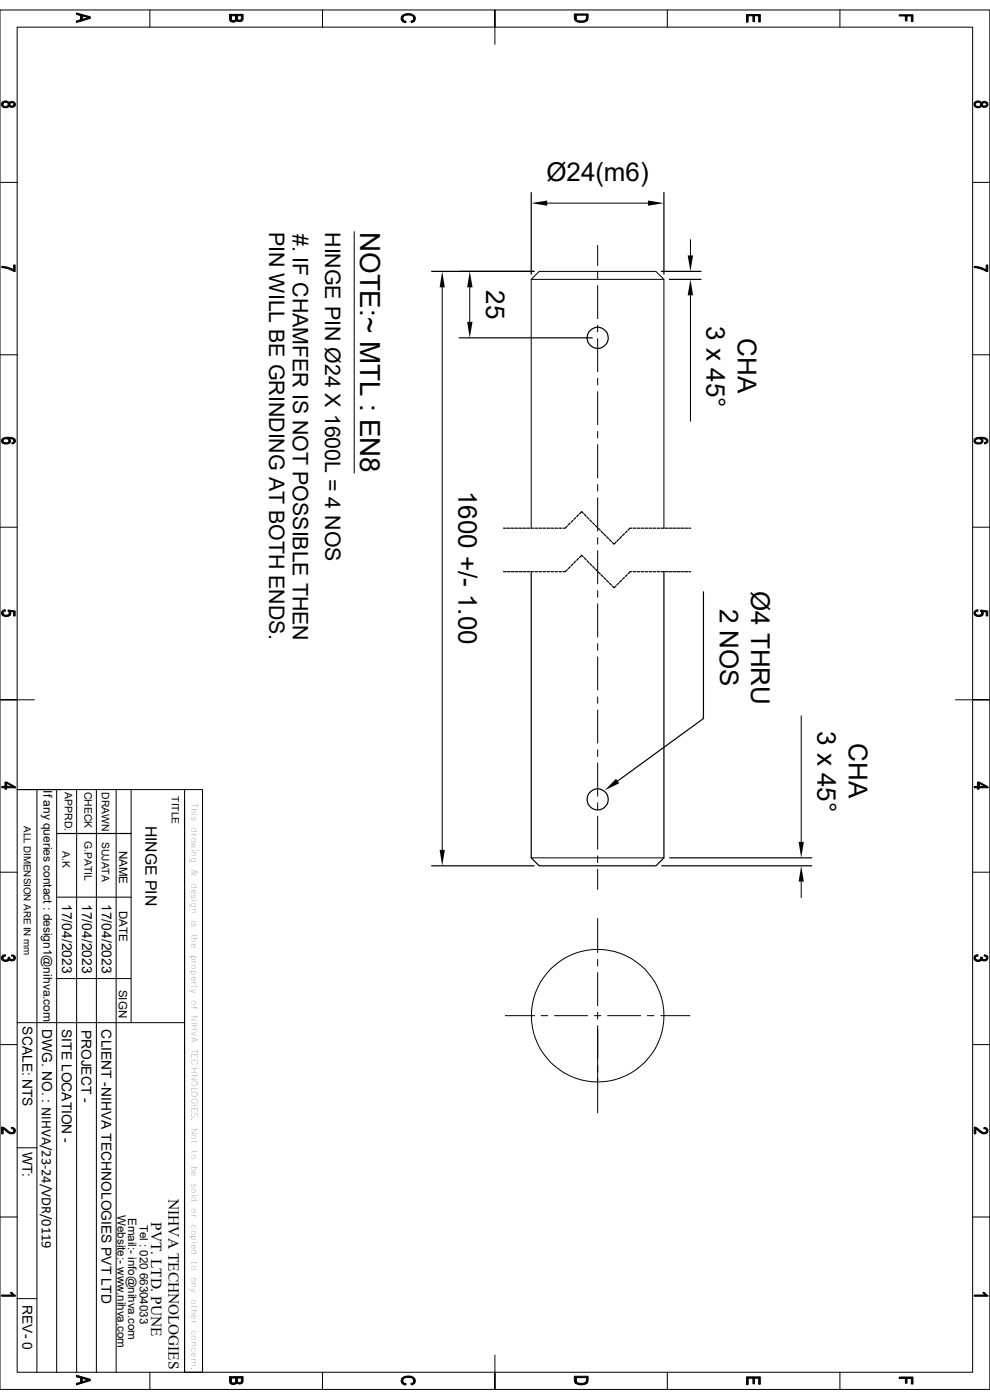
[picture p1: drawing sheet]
<svg xmlns="http://www.w3.org/2000/svg" width="210mm" height="297mm" viewBox="0 0 210 297" stroke-linecap="round" stroke-linejoin="round" font-family="sans-serif">
<g fill="none" stroke="#000" stroke-width=".21">
<path d="M0 2.1h210v292.7h-210zM3.6 5.8h202.7v285.3h-202.7zM31.8 2.1v3.7M68.4 2.1v3.7M105 2.1v7.3M141.6 2.1v3.7M178.2 2.1v3.7M0 38.7h3.6M206.3 38.7h3.7M75.1 49.1v51.3M112.7 59.3h28.1M116.1 43.1h21.4"/>
<path d="M126.8 52.1v4.2M126.8 57.7v1.4M146.5 50.8v3.4M0 75.3h3.6M93.8 61v119.3M99.7 61v7.3M126.8 60.6v7M126.8 69v1.4M126.8 71.8v7.1M146.5 62.7v26.7M206.3 75.3h3.7M126.8 80.3v1.4"/>
<path d="M126.8 83.1v7M126.8 91.5v1.4M126.8 94.3v7.1M0 111.8h3.6M112.7 112.1v-52.8l1.7-1.7h24.7l1.7 1.7v52.8M126.8 102.8v1.4M126.8 105.6v7M126.8 114v1.4M126.8 116.8v7.1M206.3 111.8h3.7M126.8 125.3v1.4M126.8 128.1v7"/>
<path d="M126.8 136.6v1.4M126.8 139.4v7M0 148.5h7.3M126.8 147.8v1.4M126.8 150.6v7M126.8 159.1v1.4M170 151.8v26.8M202.7 148.5h7.3M3.6 167.5h35.6M7.8 167.5v123.6M12 167.5v123.6M16.3 167.5v123.6"/>
<path d="M20.4 167.5v123.6M24.6 167.5v123.6M27.8 167.5v49.5M39.2 167.5h3.8v123.6h-3.8zM39.2 169.6v121.5M126.8 161.9v7M126.8 170.3v1.4M126.8 173.1v7.1M0 185h3.6M12 190.3h15.8M112.7 182h28.1M126.8 181.6v1.4"/>
<path d="M126.8 184.4v4.3M126.8 194.9v7.2M170 187v3.4M206.3 185h3.7M3.6 217h35.6M11.9 207.6h15.8M107.2 215.5h6.2M114.8 215.5h1.4M117.6 215.5h7.1M126.1 215.5h1.4M126.8 203.5v1.4M126.8 206.3v7.1"/>
<path d="M126.8 214.8v1.4M126.8 217.6v18.5M128.9 215.5h7M137.3 215.5h1.4M140.2 215.5h6.1M0 221.6h3.6M206.3 221.6h3.7M0 258.2h3.6M3.6 243.5h4.2M206.3 258.2h3.7M3.6 275.5h4.2M31.8 291.1v3.7"/>
<path d="M68.4 291.1v3.7M105 287.5v7.3M141.6 291.1v3.7M178.2 291.1v3.7"/>
<circle cx="126.8" cy="215.5" r="14.1"/>
</g>
<g fill="none" stroke="#000" stroke-width=".25">
<path d="M91.6 57.6h21.7M112.7 40.9v17.3M140.3 57.6h8.4M140.8 40.9v17.3M142 59.3h6.7M97.4 71.7h28.2M106.8 112.1h.5M107.6 112.1h.6M108.4 112.1h.6M109.3 112.1h.6M110.1 112.1h.6M111 112.1h.5"/>
<path d="M111.8 112.1h.6M112.6 112.1h.6M113.5 112.1h.5M114.3 112.1h.6M115.2 112.1h.5M116 112.1h.6M116.9 112.1h.5M117.7 112.1h.6M118.6 112.1h.5M120.4 111.6l-.5 .5h-.5M120.9 111l-.4 .4M121.5 110.4l-.3 .4"/>
<path d="M121.5 119.6l-.3 .5M122.1 109.8l-.3 .4M122.1 119l-.3 .5M122.7 109.2l-.4 .4M122.7 118.4l-.4 .5M123.7 108.9l-.3-.4-.5 .5M123.7 118.2l-.3-.4-.5 .5M124 109.1l.3 .4M124 118.4l.3 .3M124.5 109.7l.4 .4M124.5 119l.4 .4M125.1 110.3l.4 .4"/>
<path d="M125.1 119.5l.4 .5M125.7 110.9l.4 .4M126.3 111.5l.4 .4M126.9 112.1l.4 .4M127.5 112.7l.4 .4M128.1 113.3l.4 .4M128.7 113.9l.4 .4M129.3 114.5l.4 .4M130.7 115l-.4 .4-.4-.3M131.3 114.4l-.4 .5M131.9 113.8l-.5 .5M132.5 113.2l-.5 .4"/>
<path d="M133.1 112.6l-.4 .4M134 112.1h-.4l-.3 .3M134.3 112.1h.6M135.2 112.1h.5M136 112.1h.6M136.9 112.1h.5M137.7 112.1h.6M138.6 112.1h.5M139.4 112.1h.6M140.3 112.1h.5M141.1 112.1h.5M141.9 112.1h.6"/>
<path d="M142.7 112.1h.6M143.6 112.1h.6M144.4 112.1h.6M145.3 112.1h.6M146.1 112.1h.4M106.8 121.3h.5M107.6 121.3h.6M108.4 121.3h.6M109.3 121.3h.6M110.1 121.3h.6M111 121.3h.5M111.8 121.3h.6"/>
<path d="M112.6 121.3h.6M112.7 121.3v60.7l1.7 1.7h24.7l1.7-1.7v-60.7M113.5 121.3h.5M114.3 121.3h.6M115.2 121.3h.5M116 121.3h.6M116.9 121.3h.5M117.7 121.3h.6M118.6 121.3h.5M120.4 120.9l-.5 .4h-.5M120.9 120.3l-.4 .4M125.7 120.1l.4 .5"/>
<path d="M126.3 120.7l.4 .5M126.9 121.4l.4 .4M127.5 122l.4 .3M128.1 122.6l.4 .3M128.7 123.1l.4 .4M129.3 123.7l.4 .4M130.7 124.3l-.4 .4-.4-.4M131.3 123.7l-.4 .4M131.9 123.1l-.5 .4M132.5 122.5l-.5 .4M133.1 121.9l-.4 .4M134 121.3h-.4l-.3 .4"/>
<path d="M134.3 121.3h.6M135.2 121.3h.5M136 121.3h.6M136.9 121.3h.5M137.7 121.3h.6M138.6 121.3h.5M139.4 121.3h.6M140.3 121.3h.5M141.1 121.3h.5M141.9 121.3h.6M142.7 121.3h.6M143.6 121.3h.6"/>
<path d="M144.4 121.3h.6M145.3 121.3h.6M146.1 121.3h.4M149.2 125.6v26.8l-18.2 13.3M12 176.8h15.8M91.6 183.7h21.7M140.4 183.7h31.8M142.1 182h30.1"/>
<circle cx="126.8" cy="71.7" r="2.25"/>
<circle cx="126.8" cy="169.6" r="2.25"/>
</g>
<path d="M112.7 43.1l3.4-.6v1.1zM137.5 42.5l3.3 .6-3.3 .5zM145.9 54.2h1.1l-.5 3.4zM93.8 57.6l.6 3.4h-1.1zM99.7 57.6l.5 3.4h-1.1zM99.1 68.3h1.1l-.5 3.4zM146.5 59.3l.5 3.4h-1.1zM130.7 165.2l.7 1-3.1 1.5zM169.4 178.6h1.1l-.5 3.4zM93.3 180.3h1.1l-.6 3.4zM170 183.7l.5 3.3h-1.1z" fill="#000"/>
<g fill="#000" stroke="#000" stroke-width=".21">
<path d="M16.2 2.8l2.9 .8v.3l-1.7-.5-.3 .8v-.9l-.9-.3z" fill-rule="evenodd"/>
<path d="M16.2 4.4l.9-.2 .3-.8v.7l1.4-.4 .3 .2-2.9 .9z" fill-rule="evenodd"/>
<path d="M49 3.3v.6a.49 .49 0 0 0 .5 .5 .49 .49 0 0 0 .5-.6v.8l-.4 .1-.6-.1z" fill-rule="evenodd"/>
<path d="M50.3 3.3v.5a.45 .45 0 0 0 .5 .5 .45 .45 0 0 0 .4-.5v.7h-.7l-.2-.1z" fill-rule="evenodd"/>
<path d="M48.7 3h2.9l-.1 1.2-.3 .3v-1.2h-.9v1.1l-.1-.1-.2 .2v-1.2h-1v1.3l-.3-.4z" fill-rule="evenodd"/>
<path d="M85.4 3.9a.65 .65 0 0 0 .7 .6v.3l-.6-.2z" fill-rule="evenodd"/>
<path d="M87.2 4.5l.3-.1 .3-.5v.7l-.6 .2z" fill-rule="evenodd"/>
<path d="M85.3 3.3l.6-.3 1.2-.1 .7 .3 .3 .4v.5l-.3 .5v-.7a1.28 1.28 0 0 0-2-.6l-.4 .4v.8l-.3-.5z" fill-rule="evenodd"/>
<path d="M122.2 3.2v.5a1.13 1.13 0 0 0 1.6 .7 .65 .65 0 0 0 .6-.7l.1 .7-.8 .3h-.8l-.7-.3z" fill-rule="evenodd"/>
<path d="M121.8 3h3l-.1 1.1-.2 .3-.1-1.2h-2.2v1.2l-.4-.5z" fill-rule="evenodd"/>
<path d="M158.4 3.1h2.9v1.6h-.3v-1.4h-.9v1.3h-.4v-1.3h-1v1.4h-.3z" fill-rule="evenodd"/>
<path d="M190.8 3.1h2.9v1.5h-.4v-1.2h-.9v1h-.3v-1h-1.3z" fill-rule="evenodd"/>
<path d="M.5 21.7l.1 .4a.61 .61 0 0 0 .6 .5 .61 .61 0 0 0 .6-.5l-.1 .6a.82 .82 0 0 1-1 0 .82 .82 0 0 1-.2-1z" fill-rule="evenodd"/>
<path d="M2.1 22.1a.46 .46 0 0 0 .4 .4 .46 .46 0 0 0 .5-.4v.5l-.4 .2-.6-.2z" fill-rule="evenodd"/>
<path d="M.6 21.6a.92 .92 0 0 1 1.3 .2 .68 .68 0 0 1 1.1-.2 .68 .68 0 0 1 0 1v-.5a.46 .46 0 0 0-.5-.3 .46 .46 0 0 0-.4 .3l-.1 .5-.1-.2-.1 .3v-.6a.63 .63 0 0 0-.6-.4 .63 .63 0 0 0-.6 .4z" fill-rule="evenodd"/>
<path d="M206.8 21.7l.1 .4a.61 .61 0 0 0 .6 .5 .61 .61 0 0 0 .6-.5v.6l-.2 .1a.79 .79 0 0 1-1-.1 .79 .79 0 0 1-.1-1z" fill-rule="evenodd"/>
<path d="M208.4 22.1a.49 .49 0 0 0 .4 .4 .49 .49 0 0 0 .5-.4v.5l-.3 .2-.6-.2z" fill-rule="evenodd"/>
<path d="M207 21.5a.95 .95 0 0 1 1.2 .3 .68 .68 0 0 1 1.1-.2 .68 .68 0 0 1 0 1v-.5a.49 .49 0 0 0-.5-.3 .49 .49 0 0 0-.4 .3v.5l-.2-.2-.1 .3v-.6a.63 .63 0 0 0-.6-.4 .63 .63 0 0 0-.6 .4z" fill-rule="evenodd"/>
<path d="M.4 56.5l1.3 .2 1.2 .6v-1.1h.3v1.4l-1.5-.6-1.3-.2z" fill-rule="evenodd"/>
<path d="M206.7 56.5l1.5 .3 1 .5v-1.1h.3v1.4h-.2l-1.1-.5-1.5-.3z" fill-rule="evenodd"/>
<path d="M.6 93.5a.72 .72 0 0 0 .6 .4 .72 .72 0 0 0 .7-.4l.1 .5-.4 .2-1-.1z" fill-rule="evenodd"/>
<path d="M1.9 93a.54 .54 0 0 1 .3 .5 .54 .54 0 0 1-.2 .5z" fill-rule="evenodd"/>
<path d="M.5 93.1l.6-.3h1.3l.6 .2v.6a.92 .92 0 0 0-1.1-.6l-.1 .3a.76 .76 0 0 0-1.2 .2v.5a.55 .55 0 0 1-.1-.9z" fill-rule="evenodd"/>
<path d="M3 93a.63 .63 0 0 1 .2 .8 .63 .63 0 0 1-.7 .4v-.3l.5-.3z" fill-rule="evenodd"/>
<path d="M206.9 93.5a.75 .75 0 0 0 .7 .4 .75 .75 0 0 0 .6-.4l.1 .5-.4 .2-1-.2z" fill-rule="evenodd"/>
<path d="M208.2 93a.54 .54 0 0 1 .3 .5 .54 .54 0 0 1-.2 .5z" fill-rule="evenodd"/>
<path d="M206.8 93.1l.6-.3h1.3l.6 .2v.6a1.01 1.01 0 0 0-1.1-.6v.3a.8 .8 0 0 0-1.3 .2v.5a.61 .61 0 0 1-.1-.9z" fill-rule="evenodd"/>
<path d="M209.3 93a.63 .63 0 0 1 .2 .8 .63 .63 0 0 1-.6 .4l-.1-.3 .5-.3z" fill-rule="evenodd"/>
<path d="M.4 129.8l.4-.4h.3v.2l-.5 .3v.7l-.3-.3z" fill-rule="evenodd"/>
<path d="M.6 130a.76 .76 0 0 0 .7 .5 .76 .76 0 0 0 .7-.5v.6l-.5 .2-.9-.2z" fill-rule="evenodd"/>
<path d="M2.1 129.7a.57 .57 0 0 1 0 .9z" fill-rule="evenodd"/>
<path d="M1.7 129.4l1.5 .2v1.1h-.3v-.9l-.8-.1-.1 .9z" fill-rule="evenodd"/>
<path d="M206.7 129.7l.7-.3 .1 .2-.6 .3v.7a.64 .64 0 0 1-.2-.9z" fill-rule="evenodd"/>
<path d="M206.9 130a.72 .72 0 0 0 .7 .5 .72 .72 0 0 0 .7-.5v.6l-.5 .2-.8-.2z" fill-rule="evenodd"/>
<path d="M208.4 129.7a.61 .61 0 0 1 0 .9z" fill-rule="evenodd"/>
<path d="M208 129.4l1.5 .2v1.1h-.3v-.9l-.8-.1-.1 .9v-.7l-.3-.2z" fill-rule="evenodd"/>
<path d="M1.4 166.2v.6h1.3l.6 .3h-1.9z" fill-rule="evenodd"/>
<path d="M1.1 165.9h.3l1.9 1v.2l-1.9-.9v1.2h-.3v-.3h-.7v-.3h.7z" fill-rule="evenodd"/>
<path d="M207.7 166.2v.6h1.3l.6 .3h-1.9z" fill-rule="evenodd"/>
<path d="M207.3 165.9h.4l1.9 1v.2l-1.9-.9v1.2h-.4v-.3h-.6v-.3h.6z" fill-rule="evenodd"/>
<path d="M.6 202.7l.5-.2 .1 .3-.5 .1-.1 .3z" fill-rule="evenodd"/>
<path d="M.5 202.8l.1-.1v.5a.63 .63 0 0 0 .6 .5 .63 .63 0 0 0 .6-.5l-.1 .6a.81 .81 0 0 1-1.1 0 .81 .81 0 0 1-.1-1z" fill-rule="evenodd"/>
<path d="M1.7 203.1h.3v.6l-.1-.2-.1 .3z" fill-rule="evenodd"/>
<path d="M2.5 202.6l.5 .1v.5l-.2-.3-.3-.1z" fill-rule="evenodd"/>
<path d="M2 203.2a.48 .48 0 0 0 .5 .4 .48 .48 0 0 0 .5-.4v-.5a.69 .69 0 0 1 0 1 .69 .69 0 0 1-1 0z" fill-rule="evenodd"/>
<path d="M206.9 202.7l.5-.2 .1 .3-.4 .1-.2 .3z" fill-rule="evenodd"/>
<path d="M206.7 202.9l.2-.2v.5a.63 .63 0 0 0 .6 .5 .63 .63 0 0 0 .6-.5v.6l-.2 .1a.84 .84 0 0 1-.9-.1 .84 .84 0 0 1-.3-.9z" fill-rule="evenodd"/>
<path d="M208 203.1h.4l-.1 .6-.1-.2-.1 .3z" fill-rule="evenodd"/>
<path d="M208.8 202.6l.5 .1v.5l-.1-.3-.5-.1z" fill-rule="evenodd"/>
<path d="M208.3 203.2a.5 .5 0 0 0 .5 .4 .5 .5 0 0 0 .5-.4v-.5a.69 .69 0 0 1 0 1 .69 .69 0 0 1-1 0z" fill-rule="evenodd"/>
<path d="M2.4 239.2a.68 .68 0 0 1 .8 .4 .68 .68 0 0 1-.2 .8v-.7l-.6-.3z" fill-rule="evenodd"/>
<path d="M208.7 239.2a.68 .68 0 0 1 .8 .4 .68 .68 0 0 1-.2 .8v-.7l-.6-.3z" fill-rule="evenodd"/>
<path d="M.3 239.1l.7 .2 .7 .6a.68 .68 0 0 0 .7 .4 .68 .68 0 0 0 .6-.4l-.1 .6h-.7l-1.5-1v1h-.4z" fill-rule="evenodd"/>
<path d="M206.7 239.1l.6 .2 .8 .6a.69 .69 0 0 0 .6 .4 .69 .69 0 0 0 .6-.4v.5l-.8 .1-1.5-1v1h-.3z" fill-rule="evenodd"/>
<path d="M2.2 274.2h.4v.5z" fill-rule="evenodd"/>
<path d="M.3 274.7h2.3l.1-.3 .6 .4v.2h-3z" fill-rule="evenodd"/>
<path d="M208.5 274.2h.4v.5z" fill-rule="evenodd"/>
<path d="M206.7 274.7h2.2l.1-.3 .6 .4v.2h-2.9z" fill-rule="evenodd"/>
<path d="M16.2 291.8l2.9 .8v.3l-1.7-.5-.3 .8v-.9l-.9-.2z" fill-rule="evenodd"/>
<path d="M16.2 293.5l.9-.3 .3-.8v.8l1.3-.4 .4 .1-2.9 .9z" fill-rule="evenodd"/>
<path d="M49 292.4v.5a.49 .49 0 0 0 .5 .5 .49 .49 0 0 0 .5-.5v.7l-.9 .1-.1-.1z" fill-rule="evenodd"/>
<path d="M50.3 292.4v.4a.45 .45 0 0 0 .5 .5 .45 .45 0 0 0 .4-.5v.7h-.7l-.2-.1z" fill-rule="evenodd"/>
<path d="M48.7 292.1h2.9l-.1 1.1-.3 .3v-1.1h-.9v1l-.1-.1-.2 .3v-1.2h-1v1.2l-.3-.4z" fill-rule="evenodd"/>
<path d="M85.4 292.9a.82 .82 0 0 0 .7 .7v.2l-.6-.2z" fill-rule="evenodd"/>
<path d="M87.2 293.5l.4-.2 .2-.4v.7l-.6 .2z" fill-rule="evenodd"/>
<path d="M85.4 292.2l.9-.3 .9 .1a.91 .91 0 0 1 .8 .6 .91 .91 0 0 1-.2 1v-.7a1.22 1.22 0 0 0-1.8-.6l-.6 .5v.7l-.3-.4a.76 .76 0 0 1 .3-.9z" fill-rule="evenodd"/>
<path d="M122.2 292.3v.4a.97 .97 0 0 0 1.4 .8 .74 .74 0 0 0 .8-.8l.1 .8-.2 .1-.8 .2h-.7l-.6-.3z" fill-rule="evenodd"/>
<path d="M121.8 292h3l-.1 1.2-.2 .3-.1-1.2h-2.2v1.2l-.4-.6z" fill-rule="evenodd"/>
<path d="M158.4 292.1h2.9v1.6h-.3v-1.3h-.9v1.2h-.4v-1.2h-1v1.4h-.3z" fill-rule="evenodd"/>
<path d="M190.8 292.1h2.9v1.5h-.4v-1.2h-.9v1.1h-.3v-1.1h-1.3z" fill-rule="evenodd"/>
</g>
<text font-size="5.9" x="76.4" y="49.1" transform="rotate(90 76.4 49.1)">NOTE:~ MTL : EN8</text>
<g font-size="5.5">
<text x="115.9" y="38.5">Ø24(m6)</text>
<text x="103.1" y="61.6" transform="rotate(90 103.1 61.6)">25</text>
<text x="149.9" y="69.2" transform="rotate(90 149.9 69.2)">3 x 45°</text>
<text x="156.5" y="71.8" transform="rotate(90 156.5 71.8)">CHA</text>
<text x="97.3" y="104.1" transform="rotate(90 97.3 104.1)">1600 +/- 1.00</text>
<text x="159.4" y="125.3" transform="rotate(90 159.4 125.3)">Ø4 THRU</text>
<text x="152.7" y="129.1" transform="rotate(90 152.7 129.1)">2 NOS</text>
<text x="173.4" y="155" transform="rotate(90 173.4 155)">3 x 45°</text>
<text x="180" y="157.6" transform="rotate(90 180 157.6)">CHA</text>
</g>
<g font-size="4.5">
<text x="57.1" y="49.2" transform="rotate(90 57.1 49.2)">PIN WILL BE GRINDING AT BOTH ENDS.</text>
<text x="62.1" y="49.6" transform="rotate(90 62.1 49.6)">#. IF CHAMFER IS NOT POSSIBLE THEN</text>
<text x="69" y="49.2" transform="rotate(90 69 49.2)">HINGE PIN Ø24 X 1600L = 4 NOS</text>
</g>
<g font-size="3.3">
<text x="30.9" y="175.2" transform="rotate(90 30.9 175.2)">HINGE PIN</text>
<text x="35.8" y="254.3" transform="rotate(90 35.8 254.3)">NIHVA TECHNOLOGIES</text>
<text x="32.1" y="259.3" transform="rotate(90 32.1 259.3)">PVT. LTD. PUNE</text>
</g>
<g font-size="2.9">
<text x="13.2" y="191.8" transform="rotate(90 13.2 191.8)">17/04/2023</text>
<text x="17.4" y="191.8" transform="rotate(90 17.4 191.8)">17/04/2023</text>
<text x="21.6" y="191.8" transform="rotate(90 21.6 191.8)">17/04/2023</text>
<text x="4.7" y="217.8" transform="rotate(90 4.7 217.8)">SCALE: NTS</text>
<text x="8.9" y="218.3" transform="rotate(90 8.9 218.3)">DWG. NO. : NIHVA/23-24/VDR/0119</text>
<text x="13.1" y="218.3" transform="rotate(90 13.1 218.3)">SITE LOCATION -</text>
<text x="17.3" y="218.4" transform="rotate(90 17.3 218.4)">PROJECT -</text>
<text x="21.5" y="218.4" transform="rotate(90 21.5 218.4)">CLIENT -NIHVA TECHNOLOGIES PVT LTD</text>
<text x="4.7" y="244.3" transform="rotate(90 4.7 244.3)">WT:</text>
<text x="4.7" y="276.9" transform="rotate(90 4.7 276.9)">REV- 0</text>
</g>
<g font-size="2.5">
<text x="9.2" y="167.6" transform="rotate(90 9.2 167.6)">If any queries contact : design1@nihva.com</text>
<text x="25.3" y="180.5" transform="rotate(90 25.3 180.5)">NAME</text>
<text x="25.3" y="193.2" transform="rotate(90 25.3 193.2)">DATE</text>
<text x="25.2" y="210" transform="rotate(90 25.2 210)">SIGN</text>
<text x="24.9" y="257.8" transform="rotate(90 24.9 257.8)">Website:- www.nihva.com</text>
<text x="27.2" y="258.4" transform="rotate(90 27.2 258.4)">Email:- info@nihva.com</text>
<text x="29.6" y="259.8" transform="rotate(90 29.6 259.8)">Tel : 020 66304033</text>
</g>
<g font-size="2.2">
<text x="17.9" y="168" transform="rotate(90 17.9 168)">CHECK</text>
<text x="13.8" y="168.1" transform="rotate(90 13.8 168.1)">APPRD.</text>
<text x="21.6" y="168.1" transform="rotate(90 21.6 168.1)">DRAWN</text>
<text x="36.4" y="169" transform="rotate(90 36.4 169)">TITLE</text>
<text x="17.9" y="178.4" transform="rotate(90 17.9 178.4)">G.PATIL</text>
<text x="21.6" y="178.6" transform="rotate(90 21.6 178.6)">SUJATA</text>
<text x="13.3" y="180.6" transform="rotate(90 13.3 180.6)">A.K</text>
</g>
<text font-size="2.1" x="5" y="175.3" transform="rotate(90 5 175.3)">ALL DIMENSION ARE IN mm</text>
<g font-size="1.8">
<text x="40.6" y="170.3" transform="rotate(90 40.6 170.3)">This</text>
<text x="40.6" y="175.5" transform="rotate(90 40.6 175.5)">drawing</text>
<text x="40.6" y="184.4" transform="rotate(90 40.6 184.4)">&amp;</text>
<text x="40.6" y="187.4" transform="rotate(90 40.6 187.4)">design</text>
<text x="40.6" y="195.1" transform="rotate(90 40.6 195.1)">is</text>
<text x="40.6" y="198" transform="rotate(90 40.6 198)">the</text>
<text x="40.6" y="202.5" transform="rotate(90 40.6 202.5)">property</text>
<text x="40.6" y="212.1" transform="rotate(90 40.6 212.1)">of</text>
<text x="40.6" y="215.4" transform="rotate(90 40.6 215.4)">NIHVA</text>
<text x="40.6" y="222.5" transform="rotate(90 40.6 222.5)">TECHNOLOGIES.</text>
<text x="40.6" y="239.3" transform="rotate(90 40.6 239.3)">Not</text>
<text x="40.6" y="244" transform="rotate(90 40.6 244)">to</text>
<text x="40.6" y="247.3" transform="rotate(90 40.6 247.3)">be</text>
<text x="40.6" y="251" transform="rotate(90 40.6 251)">sold</text>
<text x="40.6" y="256.3" transform="rotate(90 40.6 256.3)">or</text>
<text x="40.6" y="259.7" transform="rotate(90 40.6 259.7)">copied</text>
<text x="40.6" y="267.5" transform="rotate(90 40.6 267.5)">to</text>
<text x="40.6" y="270.9" transform="rotate(90 40.6 270.9)">any</text>
<text x="40.6" y="275.6" transform="rotate(90 40.6 275.6)">other</text>
<text x="40.6" y="282.1" transform="rotate(90 40.6 282.1)">concern.</text>
</g>
</svg>
